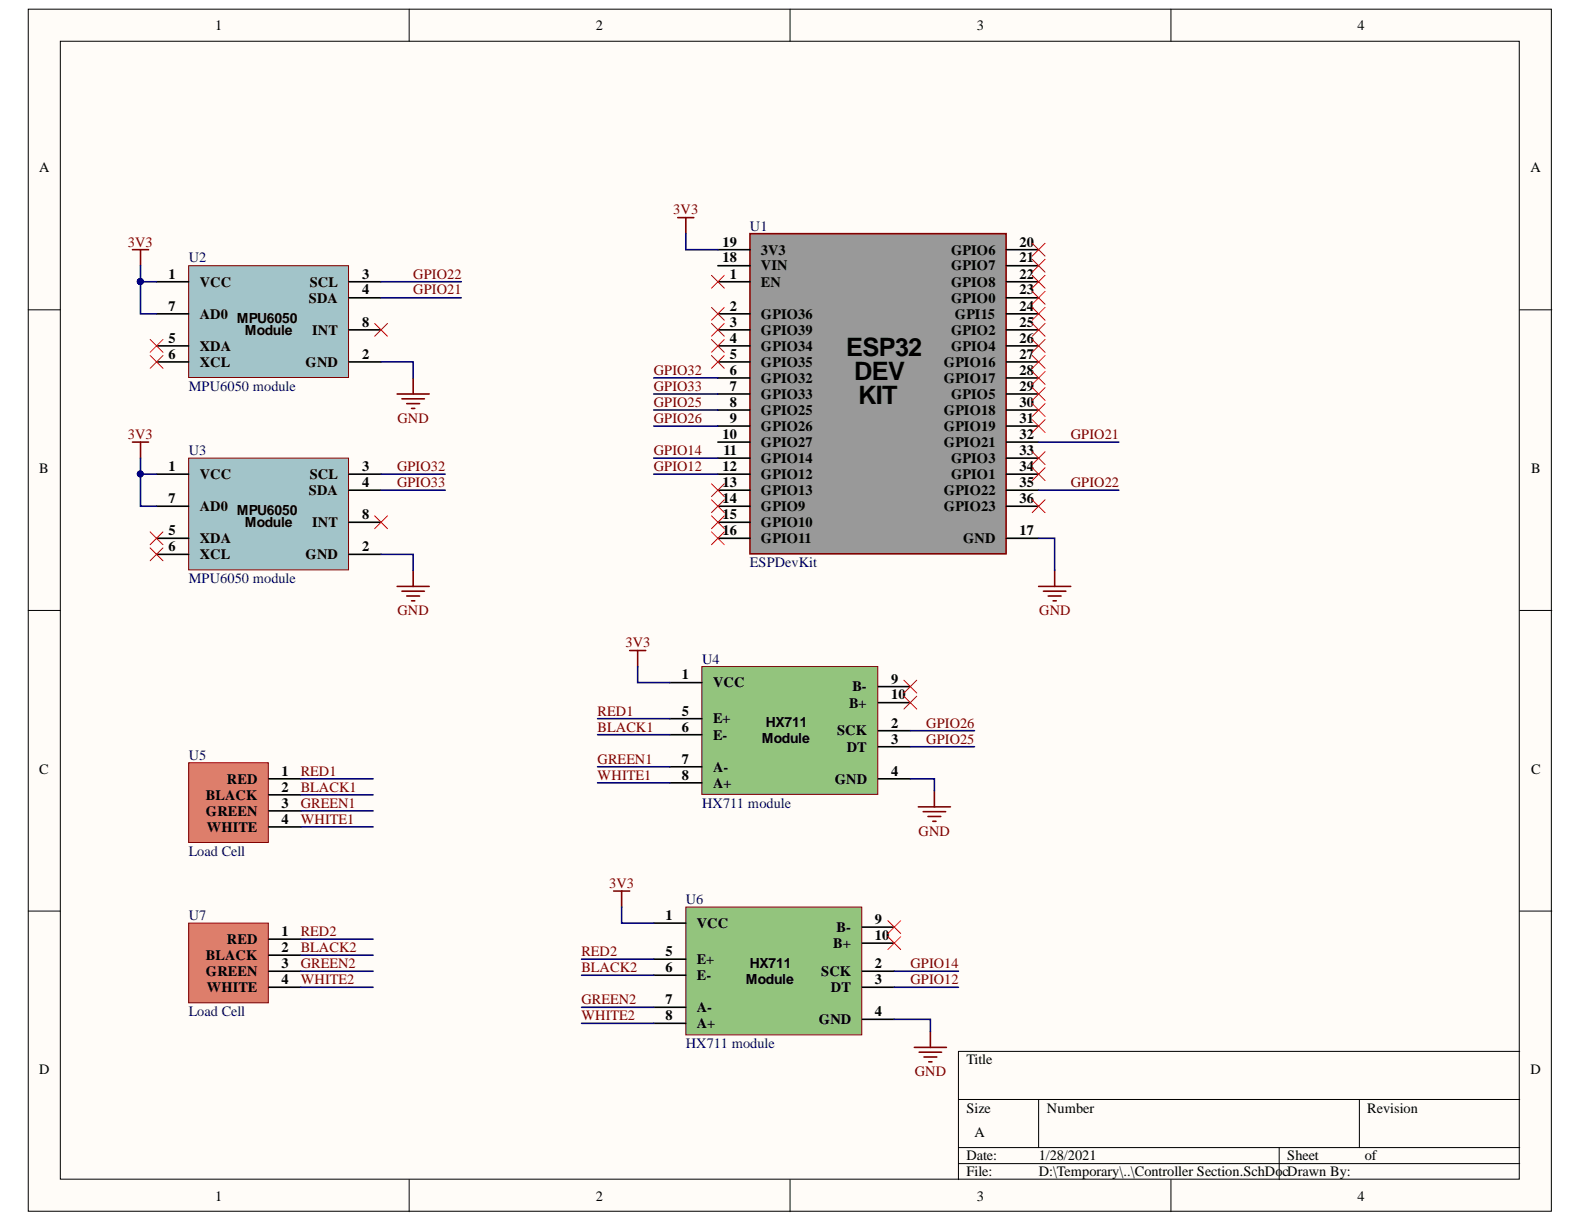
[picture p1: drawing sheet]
<svg xmlns="http://www.w3.org/2000/svg" width="279mm" height="216mm" viewBox="0 0 279 216" stroke-linecap="round" stroke-linejoin="round" font-family="sans-serif">
<g fill="#fffcf8" stroke="#000" stroke-width=".18">
<path d="M5 1.6h268.6v212.1h-268.6z"/>
<path d="M10.6 7.3h257.4v200.7h-257.4z"/>
</g>
<g fill="none" stroke="#000" stroke-width=".18">
<path d="M72.2 1.6v5.7M139.4 1.6v5.7M206.5 1.6v5.7M5 54.6h5.6M268.1 54.6h5.6M5 107.7h5.6M268.1 107.7h5.6M5 160.7h5.6M268.1 160.7h5.6M169.1 193.9h99M183.2 193.9v8.5M239.8 193.9v8.5"/>
<path d="M268.1 185.5h-99v22.6M72.2 208.1v5.6M139.4 208.1v5.6M169.1 202.4h99M169.1 205.3h99M206.5 208.1v5.6M225.6 202.4v5.7"/>
</g>
<path d="M132.3 41.2h45.2v56.5h-45.2z" fill="#999" stroke="#800000" stroke-width=".28"/>
<g fill="none" stroke="#000" stroke-width=".28">
<path d="M126.6 49.7h5.7M126.6 55.4h5.7M126.6 58.2h5.7M126.6 46.9h5.7M126.6 44h5.7M177.5 49.7h5.7M177.5 55.4h5.7M177.5 58.2h5.7M177.5 46.9h5.7M177.5 44h5.7M177.5 52.5h5.7M126.6 61h5.7"/>
<path d="M126.6 63.8h5.7M126.6 66.7h5.7M126.6 69.5h5.7M126.6 72.3h5.7M126.6 75.2h5.7M126.6 78h5.7M177.5 61h5.7M177.5 63.8h5.7M177.5 66.7h5.7M177.5 69.5h5.7M177.5 72.3h5.7M177.5 75.2h5.7"/>
<path d="M177.5 78h5.7M126.6 80.8h5.7M126.6 83.6h5.7M126.6 86.5h5.7M126.6 89.3h5.7M126.6 92.1h5.7M126.6 95h5.7M177.5 80.8h5.7M177.5 83.6h5.7M177.5 86.5h5.7M177.5 89.3h5.7M177.5 95h5.7"/>
</g>
<path d="M33.3 46.9h28.2v19.7h-28.2z" fill="#a2c4c9" stroke="#800000" stroke-width=".18"/>
<path d="M27.6 49.7h5.7M27.6 55.4h5.7M61.6 49.7h5.6M61.6 52.5h5.6M61.6 58.2h5.6M27.6 63.8h5.7M27.6 61h5.7M61.6 63.8h5.6" fill="none" stroke="#000" stroke-width=".28"/>
<path d="M33.3 80.8h28.2v19.7h-28.2z" fill="#a2c4c9" stroke="#800000" stroke-width=".18"/>
<path d="M27.6 83.6h5.7M27.6 97.8h5.7M27.6 95h5.7M27.6 89.3h5.7M61.6 83.6h5.6M61.6 97.8h5.6M61.6 86.5h5.6M61.6 92.1h5.6" fill="none" stroke="#000" stroke-width=".28"/>
<g fill="none" stroke="#800000" stroke-width=".28">
<path d="M119.6 38.4h2.8M121 38.4v2.8M23.4 44h2.8M24.8 44v2.9M23.4 78h2.8M24.8 78v2.8M70 69.5h5.7M70.9 70.3h4M71.7 71.2h2.3M72.6 72h.6M72.9 66.7v2.8M70 103.4h5.7"/>
<path d="M70.9 104.3h4M71.7 105.1h2.3M72.6 106h.6M72.9 100.6v2.8M183.2 103.4h5.7M184.1 104.3h3.9M184.9 105.1h2.3M185.7 106h.6M186 100.6v2.8"/>
</g>
<path d="M26.5 59.9l2.2 2.2M28.7 59.9l-2.2 2.2M66.1 57.1l2.3 2.2M68.4 57.1l-2.3 2.2M26.5 62.7l2.2 2.3M28.7 62.7l-2.2 2.3M26.5 93.8l2.2 2.3M26.5 96.6l2.2 2.3M28.7 93.8l-2.2 2.3M28.7 96.6l-2.2 2.3M66.1 91l2.3 2.3M68.4 91l-2.3 2.3" fill="none" stroke="#f00" stroke-width=".18"/>
<path d="M123.8 117.6h31v22.5h-31z" fill="#93c47d" stroke="#800000" stroke-width=".18"/>
<path d="M118.1 120.4h5.7M118.1 126.8h5.7M118.1 129.6h5.7M118.1 135.3h5.7M118.1 138.1h5.7M154.9 128.9h5.7M154.9 131.7h5.7M154.9 137.4h5.7M154.9 121.1h5.7M154.9 123.9h5.7" fill="none" stroke="#000" stroke-width=".28"/>
<path d="M121 160h31v22.5h-31z" fill="#93c47d" stroke="#800000" stroke-width=".18"/>
<path d="M115.3 162.8h5.7M115.3 169.2h5.7M115.3 172h5.7M115.3 177.7h5.7M152.1 171.3h5.6M152.1 174.1h5.6M152.1 179.8h5.6M152.1 163.5h5.6M152.1 166.4h5.6M115.3 180.5h5.7" fill="none" stroke="#000" stroke-width=".28"/>
<g fill="none" stroke="#800000" stroke-width=".28">
<path d="M111.1 114.7h2.8M112.5 114.7v2.9M164.8 139.5v2.8M108.2 157.2h2.9M109.7 157.2v2.8M162 142.3h5.6M162.8 143.2h4M163.7 144h2.2M164.5 144.9h.6M161.3 184.7h5.6M162.1 185.6h4M163 186.4h2.2"/>
<path d="M163.8 187.3h.6M164.1 181.9v2.8"/>
</g>
<g fill="none" stroke="#f00" stroke-width=".18">
<path d="M125.5 54.2l2.3 2.3M125.5 57.1l2.3 2.2M125.5 59.9l2.3 2.2M127.8 54.2l-2.3 2.3M127.8 57.1l-2.3 2.2M127.8 59.9l-2.3 2.2M182.1 42.9l2.2 2.3M182.1 45.7l2.2 2.3M182.1 48.6l2.2 2.2M182.1 51.4l2.2 2.3M182.1 54.2l2.2 2.3M182.1 57.1l2.2 2.2"/>
<path d="M182.1 59.9l2.2 2.2M184.3 42.9l-2.2 2.3M184.3 45.7l-2.2 2.3M184.3 48.6l-2.2 2.2M184.3 51.4l-2.2 2.3M184.3 54.2l-2.2 2.3M184.3 57.1l-2.2 2.2M184.3 59.9l-2.2 2.2M125.5 62.7l2.3 2.3M127.8 62.7l-2.3 2.3M182.1 62.7l2.2 2.3M182.1 65.5l2.2 2.3"/>
<path d="M182.1 68.4l2.2 2.2M182.1 71.2l2.2 2.3M182.1 74l2.2 2.3M182.1 79.7l2.2 2.2M184.3 62.7l-2.2 2.3M184.3 65.5l-2.2 2.3M184.3 68.4l-2.2 2.2M184.3 71.2l-2.2 2.3M184.3 74l-2.2 2.3M184.3 79.7l-2.2 2.2M125.5 85.3l2.3 2.3M125.5 88.2l2.3 2.2"/>
<path d="M125.5 91l2.3 2.3M125.5 93.8l2.3 2.3M127.8 85.3l-2.3 2.3M127.8 88.2l-2.3 2.2M127.8 91l-2.3 2.3M127.8 93.8l-2.3 2.3M182.1 82.5l2.2 2.3M182.1 88.2l2.2 2.2M184.3 82.5l-2.2 2.3M184.3 88.2l-2.2 2.2M159.4 120l2.3 2.2M161.7 120l-2.3 2.2"/>
<path d="M159.4 122.8l2.3 2.3M161.7 122.8l-2.3 2.3M156.6 162.4l2.3 2.3M156.6 165.2l2.3 2.3M158.9 162.4l-2.3 2.3M158.9 165.2l-2.3 2.3"/>
</g>
<path d="M33.3 134.5h14v14.1h-14z" fill="#dd7e6b" stroke="#800000" stroke-width=".18"/>
<path d="M47.4 137.4h5.7M47.4 143h5.7M47.4 145.9h5.7M47.4 140.2h5.7" fill="none" stroke="#000" stroke-width=".28"/>
<path d="M33.3 162.8h14v14.1h-14z" fill="#dd7e6b" stroke="#800000" stroke-width=".18"/>
<path d="M47.4 165.7h5.7M47.4 171.3h5.7M47.4 174.1h5.7M47.4 168.5h5.7" fill="none" stroke="#000" stroke-width=".28"/>
<g fill="none" stroke="#000080" stroke-width=".28">
<path d="M24.8 49.7v5.7h2.8M24.8 46.9v2.8M24.8 49.7h2.8M67.2 49.7h14.2M67.2 52.5h14.2M121 41.2v2.8h5.6M67.2 63.8h5.7v2.9M115.3 75.2h11.3M115.3 72.3h11.3M115.3 69.5h11.3M115.3 66.7h11.3M183.2 78h14.1"/>
<path d="M24.8 80.8v2.8M27.6 83.6h-2.8v5.7h2.8M67.2 97.8h5.7v2.8M67.2 86.5h11.3M67.2 83.6h11.3M115.3 83.6h11.3M115.3 80.8h11.3M183.2 95h2.8v5.6M183.2 86.5h14.1M112.5 117.6v2.8h5.6M53.1 137.4h12.7M105.4 138.1h12.7"/>
<path d="M105.4 135.3h12.7M105.4 129.6h12.7M105.4 126.8h12.7M160.6 137.4h4.2v2.1M160.6 131.7h11.3M160.6 128.9h11.3M53.1 145.9h12.7M53.1 143h12.7M53.1 140.2h12.7M109.7 160v2.8h5.6M53.1 174.1h12.7M53.1 171.3h12.7"/>
<path d="M53.1 168.5h12.7M53.1 165.7h12.7M102.6 177.7h12.7M102.6 172h12.7M102.6 169.2h12.7M157.7 179.8h6.4v2.1M157.7 174.1h11.4M157.7 171.3h11.4M102.6 180.5h12.7"/>
</g>
<g fill="#000080" stroke="#000080" stroke-width=".18">
<circle cx="24.7" cy="49.7" r=".52"/>
<circle cx="24.7" cy="83.6" r=".52"/>
</g>
<path d="M125.5 48.6l2.3 2.2M127.8 48.6l-2.3 2.2" fill="none" stroke="#f00" stroke-width=".18"/>
<g font-size="4.5">
<text x="149.3" y="62.8">ESP32</text>
<text x="150.7" y="67.1">DEV</text>
<text x="151.4" y="71.3">KIT</text>
</g>
<g font-size="2.5">
<text x="37.9" y="5.3">1</text>
<text x="105.1" y="5.3">2</text>
<text x="172.3" y="5.3">3</text>
<text x="239.5" y="5.3">4</text>
<text x="6.9" y="30.4">A</text>
<text x="270" y="30.4">A</text>
<text x="127.5" y="46.3">18</text>
<text x="127.5" y="43.5">19</text>
<text x="134.2" y="47.7">VIN</text>
<text x="134.2" y="44.9">3V3</text>
<text x="167.8" y="44.9">GPIO6</text>
<text x="167.8" y="47.7">GPIO7</text>
<text x="179.8" y="43.5">20</text>
<text x="179.8" y="46.3">21</text>
<text x="29.7" y="49.1">1</text>
<text x="35.2" y="50.6">VCC</text>
<text x="54.5" y="53.4">SDA</text>
<text x="54.7" y="50.6">SCL</text>
<text x="63.9" y="49.1">3</text>
<text x="63.9" y="51.9">4</text>
<text x="128.7" y="49.1">1</text>
<text x="134.2" y="50.6">EN</text>
<text x="167.8" y="50.6">GPIO8</text>
<text x="167.8" y="53.4">GPIO0</text>
<text x="179.8" y="49.1">22</text>
<text x="179.8" y="51.9">23</text>
<text x="29.7" y="54.8">7</text>
<text x="35.2" y="56.2">AD0</text>
<text x="41.8" y="56.9">MPU6050</text>
<text x="43.2" y="59">Module</text>
<text x="55.1" y="59">INT</text>
<text x="63.9" y="57.6">8</text>
<text x="128.7" y="54.8">2</text>
<text x="128.7" y="57.6">3</text>
<text x="134.2" y="56.2">GPIO36</text>
<text x="134.2" y="59">GPIO39</text>
<text x="167.8" y="59">GPIO2</text>
<text x="168.4" y="56.2">GPI15</text>
<text x="179.8" y="54.8">24</text>
<text x="179.8" y="57.6">25</text>
<text x="29.7" y="60.5">5</text>
<text x="29.7" y="63.3">6</text>
<text x="35.2" y="61.9">XDA</text>
<text x="35.2" y="64.7">XCL</text>
<text x="53.9" y="64.7">GND</text>
<text x="63.9" y="63.3">2</text>
<text x="128.7" y="60.5">4</text>
<text x="128.7" y="63.3">5</text>
<text x="134.2" y="61.9">GPIO34</text>
<text x="134.2" y="64.7">GPIO35</text>
<text x="166.5" y="64.7">GPIO16</text>
<text x="167.8" y="61.9">GPIO4</text>
<text x="179.8" y="60.5">26</text>
<text x="179.8" y="63.3">27</text>
<text x="128.7" y="66.1">6</text>
<text x="128.7" y="68.9">7</text>
<text x="128.7" y="71.8">8</text>
<text x="134.2" y="67.6">GPIO32</text>
<text x="134.2" y="70.3">GPIO33</text>
<text x="166.5" y="67.6">GPIO17</text>
<text x="167.8" y="70.3">GPIO5</text>
<text x="179.8" y="66.1">28</text>
<text x="179.8" y="68.9">29</text>
<text x="179.8" y="71.8">30</text>
<text x="127.5" y="77.4">10</text>
<text x="128.7" y="74.6">9</text>
<text x="134.2" y="73.2">GPIO25</text>
<text x="134.2" y="76">GPIO26</text>
<text x="166.5" y="73.2">GPIO18</text>
<text x="166.5" y="76">GPIO19</text>
<text x="179.8" y="74.6">31</text>
<text x="179.8" y="77.4">32</text>
<text x="6.9" y="83.4">B</text>
<text x="29.7" y="83.1">1</text>
<text x="63.9" y="83.1">3</text>
<text x="127.5" y="83.1">12</text>
<text x="127.6" y="80.2">11</text>
<text x="134.2" y="78.9">GPIO27</text>
<text x="134.2" y="81.7">GPIO14</text>
<text x="166.5" y="78.9">GPIO21</text>
<text x="167.8" y="81.7">GPIO3</text>
<text x="179.8" y="80.2">33</text>
<text x="179.8" y="83.1">34</text>
<text x="270.1" y="83.4">B</text>
<text x="29.7" y="88.8">7</text>
<text x="35.2" y="84.5">VCC</text>
<text x="54.5" y="87.3">SDA</text>
<text x="54.7" y="84.5">SCL</text>
<text x="63.9" y="85.9">4</text>
<text x="127.5" y="85.9">13</text>
<text x="127.5" y="88.8">14</text>
<text x="134.2" y="84.5">GPIO12</text>
<text x="134.2" y="87.3">GPIO13</text>
<text x="166.5" y="87.3">GPIO22</text>
<text x="167.8" y="84.5">GPIO1</text>
<text x="179.8" y="85.9">35</text>
<text x="179.8" y="88.8">36</text>
<text x="29.7" y="94.4">5</text>
<text x="35.2" y="95.8">XDA</text>
<text x="35.2" y="90.2">AD0</text>
<text x="41.8" y="90.8">MPU6050</text>
<text x="43.2" y="93">Module</text>
<text x="55.1" y="93">INT</text>
<text x="63.9" y="91.5">8</text>
<text x="127.5" y="91.5">15</text>
<text x="127.5" y="94.4">16</text>
<text x="134.2" y="90.2">GPIO9</text>
<text x="134.2" y="93">GPIO10</text>
<text x="134.2" y="95.8">GPIO11</text>
<text x="166.5" y="90.2">GPIO23</text>
<text x="169.9" y="95.8">GND</text>
<text x="179.8" y="94.4">17</text>
<text x="29.7" y="97.2">6</text>
<text x="35.2" y="98.6">XCL</text>
<text x="53.9" y="98.6">GND</text>
<text x="63.9" y="97.2">2</text>
<text x="120.3" y="119.8">1</text>
<text x="125.8" y="121.3">VCC</text>
<text x="149.8" y="124.8">B+</text>
<text x="150.4" y="121.9">B-</text>
<text x="157.2" y="120.6">9</text>
<text x="157.2" y="123.4">10</text>
<text x="120.3" y="126.2">5</text>
<text x="120.3" y="129">6</text>
<text x="125.8" y="127.6">E+</text>
<text x="125.8" y="130.5">E-</text>
<text x="134.4" y="131.1">Module</text>
<text x="135.1" y="128.3">HX711</text>
<text x="147.7" y="129.7">SCK</text>
<text x="157.2" y="128.4">2</text>
<text x="157.2" y="131.1">3</text>
<text x="6.9" y="136.5">C</text>
<text x="49.7" y="136.8">1</text>
<text x="120.3" y="134.7">7</text>
<text x="120.3" y="137.6">8</text>
<text x="125.8" y="136.1">A-</text>
<text x="149.3" y="132.6">DT</text>
<text x="157.2" y="136.8">4</text>
<text x="270.1" y="136.5">C</text>
<text x="36.3" y="143.9">GREEN</text>
<text x="36.3" y="141">BLACK</text>
<text x="40" y="138.2">RED</text>
<text x="49.7" y="142.5">3</text>
<text x="49.7" y="139.7">2</text>
<text x="125.8" y="138.9">A+</text>
<text x="147.2" y="138.2">GND</text>
<text x="36.5" y="146.7">WHITE</text>
<text x="49.7" y="145.3">4</text>
<text x="40" y="166.5">RED</text>
<text x="49.7" y="165.1">1</text>
<text x="49.7" y="168">2</text>
<text x="117.4" y="162.3">1</text>
<text x="122.9" y="163.7">VCC</text>
<text x="147" y="167.2">B+</text>
<text x="147.6" y="164.4">B-</text>
<text x="154.3" y="163">9</text>
<text x="154.3" y="165.8">10</text>
<text x="36.3" y="172.2">GREEN</text>
<text x="36.3" y="169.3">BLACK</text>
<text x="49.7" y="170.8">3</text>
<text x="49.7" y="173.6">4</text>
<text x="117.4" y="168.6">5</text>
<text x="117.4" y="171.4">6</text>
<text x="122.9" y="170.1">E+</text>
<text x="122.9" y="172.9">E-</text>
<text x="131.6" y="173.6">Module</text>
<text x="132.3" y="170.7">HX711</text>
<text x="144.9" y="172.2">SCK</text>
<text x="154.3" y="170.8">2</text>
<text x="154.3" y="173.6">3</text>
<text x="36.5" y="175">WHITE</text>
<text x="117.4" y="177.1">7</text>
<text x="117.4" y="180">8</text>
<text x="122.9" y="178.5">A-</text>
<text x="146.6" y="175">DT</text>
<text x="154.3" y="179.3">4</text>
<text x="122.9" y="181.4">A+</text>
<text x="144.4" y="180.6">GND</text>
<text x="6.9" y="189.5">D</text>
<text x="170.5" y="187.7">Title</text>
<text x="270" y="189.5">D</text>
<text x="170.5" y="196.3">Size</text>
<text x="184.7" y="196.3">Number</text>
<text x="241.2" y="196.3">Revision</text>
<text x="171.9" y="200.5">A</text>
<text x="170.5" y="204.7">Date:</text>
<text x="170.5" y="207.5">File:</text>
<text x="183.2" y="204.7">1/28/2021</text>
<text x="183.2" y="207.5">D:\Temporary\..\Controller Section.SchDocDrawn By:</text>
<text x="227.1" y="204.7">Sheet</text>
<text x="240.7" y="204.7">of</text>
<text x="37.9" y="211.8">1</text>
<text x="105.1" y="211.8">2</text>
<text x="172.3" y="211.8">3</text>
<text x="239.5" y="211.8">4</text>
</g>
<g font-size="2.5" fill="#800000">
<text x="118.8" y="37.8">3V3</text>
<text x="22.6" y="43.5">3V3</text>
<text x="72.9" y="49.1">GPIO22</text>
<text x="72.9" y="51.9">GPIO21</text>
<text x="115.3" y="71.8">GPIO25</text>
<text x="115.3" y="66.1">GPIO32</text>
<text x="115.3" y="68.9">GPIO33</text>
<text x="22.6" y="77.4">3V3</text>
<text x="70.1" y="74.6">GND</text>
<text x="115.3" y="74.6">GPIO26</text>
<text x="188.9" y="77.4">GPIO21</text>
<text x="70" y="83.1">GPIO32</text>
<text x="115.3" y="80.2">GPIO14</text>
<text x="115.3" y="83.1">GPIO12</text>
<text x="70" y="85.9">GPIO33</text>
<text x="188.9" y="85.9">GPIO22</text>
<text x="70.1" y="108.5">GND</text>
<text x="183.3" y="108.5">GND</text>
<text x="110.3" y="114.2">3V3</text>
<text x="105.4" y="126.2">RED1</text>
<text x="105.4" y="129">BLACK1</text>
<text x="163.4" y="131.1">GPIO25</text>
<text x="163.4" y="128.4">GPIO26</text>
<text x="53" y="136.8">RED1</text>
<text x="105.4" y="134.7">GREEN1</text>
<text x="105.4" y="137.6">WHITE1</text>
<text x="53" y="139.7">BLACK1</text>
<text x="53" y="142.5">GREEN1</text>
<text x="53" y="145.3">WHITE1</text>
<text x="162" y="147.4">GND</text>
<text x="107.4" y="156.6">3V3</text>
<text x="53" y="165.1">RED2</text>
<text x="53" y="168">BLACK2</text>
<text x="53" y="170.8">GREEN2</text>
<text x="53" y="173.6">WHITE2</text>
<text x="102.5" y="168.6">RED2</text>
<text x="102.5" y="171.4">BLACK2</text>
<text x="160.6" y="173.6">GPIO12</text>
<text x="160.6" y="170.8">GPIO14</text>
<text x="102.5" y="177.1">GREEN2</text>
<text x="102.5" y="180">WHITE2</text>
<text x="161.3" y="189.8">GND</text>
</g>
<g font-size="2.5" fill="#000080">
<text x="132.3" y="40.7">U1</text>
<text x="33.3" y="46.3">U2</text>
<text x="33.3" y="68.9">MPU6050 module</text>
<text x="33.3" y="80.2">U3</text>
<text x="132.3" y="100.1">ESPDevKit</text>
<text x="33.3" y="102.9">MPU6050 module</text>
<text x="123.8" y="117">U4</text>
<text x="33.3" y="134">U5</text>
<text x="123.8" y="142.5">HX711 module</text>
<text x="33.3" y="151">Load Cell</text>
<text x="121" y="159.4">U6</text>
<text x="33.3" y="162.3">U7</text>
<text x="33.3" y="179.3">Load Cell</text>
<text x="121" y="184.9">HX711 module</text>
</g>
</svg>
